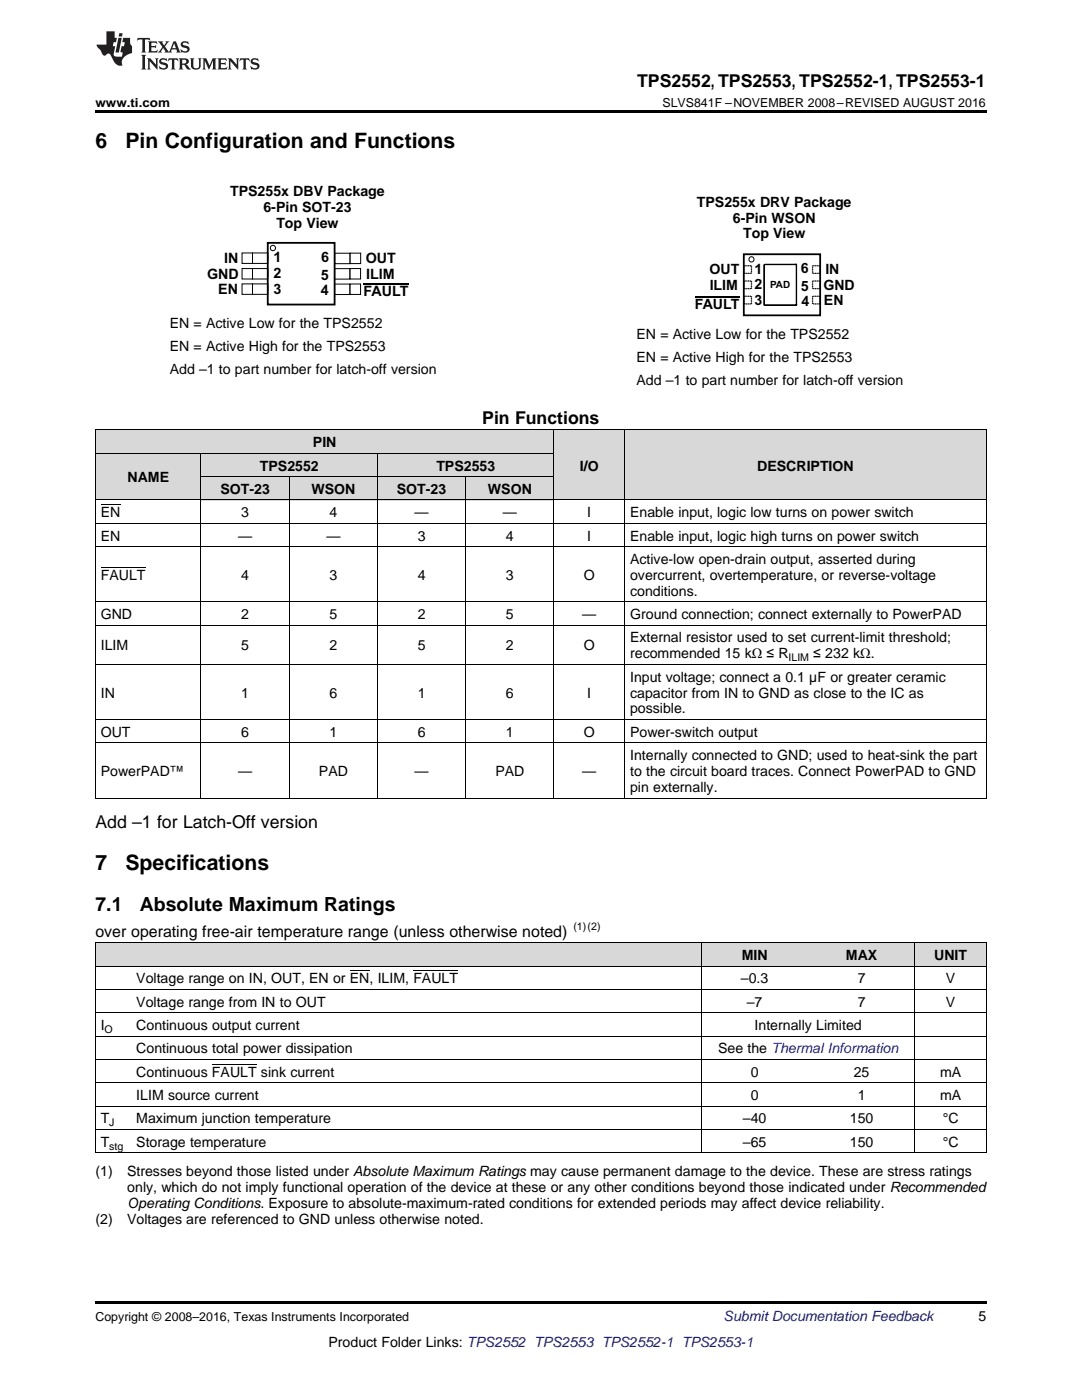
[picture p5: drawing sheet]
<svg xmlns="http://www.w3.org/2000/svg" width="216mm" height="279mm" viewBox="0 0 216 279" stroke-linecap="round" stroke-linejoin="round" font-family="sans-serif">
<g fill="#d8d8d8">
<path d="M19 188.2h7.1v4.7h-7.1z"/>
<path d="M26.1 188.2h8.9v4.7h-8.9z"/>
<path d="M35 188.2h104.9v4.7h-104.9z"/>
<path d="M139.9 188.2h21.4v4.7h-21.4z"/>
<path d="M161.3 188.2h21.3v4.7h-21.3z"/>
<path d="M182.6 188.2h14.2v4.7h-14.2z"/>
<path d="M110.6 85.9h14.1v13.9h-14.1z"/>
<path d="M124.7 85.9h72.1v13.9h-72.1z"/>
<path d="M19 90.5h21.1v9.3h-21.1z"/>
<path d="M40.1 95.2h17.6v4.6h-17.6z"/>
<path d="M57.7 95.2h17.7v4.6h-17.7z"/>
<path d="M75.4 95.2h17.6v4.6h-17.6z"/>
<path d="M93 95.2h17.6v4.6h-17.6z"/>
<path d="M40.1 90.5h17.6v4.7h-17.6z"/>
<path d="M57.7 90.5h17.7v4.7h-17.7z"/>
<path d="M75.4 90.5h17.6v4.7h-17.6z"/>
<path d="M93 90.5h17.6v4.7h-17.6z"/>
<path d="M19 85.9h21.1v4.6h-21.1z"/>
<path d="M40.1 85.9h17.6v4.6h-17.6z"/>
<path d="M57.7 85.9h17.7v4.6h-17.7z"/>
<path d="M75.4 85.9h17.6v4.6h-17.6z"/>
<path d="M93 85.9h17.6v4.6h-17.6z"/>
</g>
<path d="M19 159.3h.2zM57.6 159.3h.1zM75.2 159.3h.2zM92.9 159.3h.1zM110.5 159.3h.1zM124.6 159.3h.1zM196.7 159.3h.1zM19 259.7h177.8v.5h-177.8z" fill="#000"/>
<g fill="none" stroke="#000" stroke-width=".2">
<path d="M19 99.8h177.8M19 90.5h91.6M19 85.8h177.8M19.1 85.8v73.5M40.1 90.5v68.8M40.1 95.1h70.5M57.7 95.1v64.2M75.3 90.5v68.8M92.9 95.1v64.2M110.5 85.8v73.5M124.6 85.8v73.5M196.8 85.8v73.5"/>
<path d="M19 109.1h177.8M19 104.4h177.8M19 132.6h177.8M19 124.8h177.8M19 120.1h177.8M19 159.3h177.8M19 148.3h177.8M19 143.6h177.8M19 197.5h177.8M19 192.8h177.8M19 188.2h177.8M19.1 188.2v41.9"/>
<path d="M139.9 188.2v41.9M182.5 188.2v41.9M196.8 188.2v41.9M19 216.1h177.8M19 211.4h177.8M19 206.8h177.8M19 202.1h177.8M19 230.1h177.8M19 225.4h177.8M19 220.8h177.8"/>
</g>
<path d="M148.4 50.7h15.3v12.2h-15.3z" fill-rule="evenodd" fill="#fff"/>
<path d="M148.4 53.2v1" fill="none" stroke="#000" stroke-width=".2"/>
<path d="M138.6 59.3h8.9" fill="none" stroke="#000" stroke-width=".26"/>
<path d="M152.5 52.8h6.4v8.1h-6.4z" fill-rule="evenodd" fill="#fff"/>
<path d="M152.5 52.8v.1zM152.5 53v.1zM152.5 53.2v.1zM152.5 53.4v.2zM152.5 53.6v.2zM152.5 53.8v.2zM152.5 54v.2zM152.4 54.3l.1 .1zM152.4 54.5l.1 .1zM152.4 54.7l.1 .1zM152.4 54.9l.1 .1zM152.5 55v.2zM152.5 55.2v.2zM152.4 55.5l.1 .1zM152.5 55.7v.1zM152.5 55.9v.1zM152.5 56.1v.1zM152.5 56.3v.1zM152.5 56.5v.1zM152.5 56.7v.1zM152.5 56.9v.1zM152.4 57.1l.1 .1zM152.5 57.3v.1zM152.5 57.5v.1zM152.5 57.7v.1zM152.4 57.9l.1 .1zM152.5 58.1v.1zM152.5 58.3v.1zM152.5 58.5v.1zM152.5 58.7v.1zM152.5 58.9v.1zM152.4 59.1l.1 .1zM152.4 59.3l.1 .1zM152.4 59.5l.1 .1zM152.5 59.7v.2zM152.5 59.9v.2zM152.5 60.1v.2zM152.5 60.3v.2zM152.5 60.5v.2zM152.5 60.7v.2zM152.5 60.9h.1zM152.7 60.9h.2zM152.9 60.9h.2zM153.1 60.9h.2zM153.4 60.9h.1zM153.6 60.9h.1zM153.8 60.9h.1zM154 60.9h.1zM154.2 60.9h.1zM154.4 60.9h.1zM154.6 60.9h.1zM154.8 60.9h.1zM155 60.9h.1zM155.2 60.9h.1zM155.4 60.9h.1zM155.6 60.9h.1zM155.8 60.9h.1zM156 60.9h.1zM156.2 60.9h.1zM156.4 60.9h.1zM156.6 60.9h.1zM156.8 60.9h.1zM157 60.9h.1zM157.2 60.9h.1zM157.4 60.9h.1zM157.6 60.9h.1zM157.8 60.9h.1zM158 60.9h.1zM158.2 60.9h.1zM158.4 60.9h.1zM158.6 60.9h.1zM158.8 60.9h.1zM158.9 60.7v.1zM158.9 60.5v.1zM158.9 60.3v.1zM158.9 60.1v.1zM158.9 59.9v.1zM158.9 59.6v.2zM158.9 59.4v.2zM158.9 59.2v.2zM158.9 59v.2zM158.9 58.8v.2zM158.9 58.6v.2zM158.9 58.4v.2zM158.9 58.2v.2zM158.9 58v.2zM158.9 57.8v.2zM158.9 57.6v.2zM158.9 57.4v.1zM158.9 57.2v.1zM158.9 57v.1zM158.9 56.8v.1zM158.9 56.6v.1zM158.9 56.4v.1zM158.9 56.2v.1zM158.9 56v.1zM158.9 55.8v.1zM158.9 55.6v.1zM158.9 55.4v.1zM158.9 55.2v.1zM158.9 55v.1zM158.9 54.8v.1zM158.9 54.6v.1zM158.9 54.4v.1zM158.9 54.2v.1zM158.9 54v.1zM158.9 53.8v.1zM158.9 53.6v.1zM158.9 53.3v.2zM158.9 53.1v.2zM158.9 52.9v.2zM158.9 52.8v.1zM158.7 52.8h.1zM158.5 52.8h.1zM158.3 52.8h.1zM158.1 52.8h.1zM157.9 52.8h.1zM157.7 52.8h.1zM157.5 52.8h.1zM157.3 52.8h.1zM157.1 52.8h.1zM156.8 52.8h.2zM156.6 52.8h.2zM156.4 52.8h.2zM156.2 52.8h.2zM156 52.8h.2zM155.8 52.8h.2zM155.6 52.8h.2zM155.4 52.8h.2zM155.2 52.8h.2zM155 52.8h.2zM154.8 52.8h.2zM154.6 52.8h.1zM154.4 52.8h.1zM154.2 52.8h.1zM154 52.8h.1zM153.8 52.8h.1zM153.6 52.8h.1zM153.4 52.8h.1zM153.2 52.8h.1zM153 52.8h.1zM152.8 52.8h.1zM152.6 52.8h.1z" fill-rule="evenodd" fill="#000"/>
<g fill="none" stroke="#000" stroke-width=".2">
<path d="M152.4 54.3l.1 .1zM152.4 54.5l.1 .1zM152.4 54.7l.1 .1zM152.4 54.9l.1 .1zM152.4 55.5l.1 .1zM152.4 57.1l.1 .1zM152.4 57.9l.1 .1zM152.4 59.1l.1 .1zM152.4 59.3l.1 .1zM152.4 59.5l.1 .1zM152.5 58.7v.1zM152.5 58.9v.1z"/>
<path d="M152.5 52.8v.1zM152.5 53v.1zM152.5 53.2v.1zM152.5 53.4v.2zM152.5 53.6v.2zM152.5 53.8v.2zM152.5 54v.2zM152.5 55v.2zM152.5 55.2v.2zM152.5 55.7v.1zM152.5 55.9v.1zM152.5 56.1v.1z"/>
<path d="M152.5 56.3v.1zM152.5 56.5v.1zM152.5 56.7v.1zM152.5 56.9v.1zM152.5 57.3v.1zM152.5 57.5v.1zM152.5 57.7v.1zM152.5 58.1v.1zM152.5 58.3v.1zM152.5 58.5v.1zM152.5 59.7v.2zM152.5 59.9v.2z"/>
<path d="M152.6 52.8h.1zM152.8 52.8h.1zM153 52.8h.1zM153.2 52.8h.1zM153.4 52.8h.1zM153.6 52.8h.1zM153.8 52.8h.1zM154 52.8h.1zM154.2 52.8h.1zM154.4 52.8h.1zM154.6 52.8h.1zM154.8 52.8h.2z"/>
<path d="M155 52.8h.2zM155.2 52.8h.2zM155.4 52.8h.2zM155.6 52.8h.2zM155.8 52.8h.2zM156 52.8h.2zM156.2 52.8h.2zM156.4 52.8h.2zM156.6 52.8h.2zM156.8 52.8h.2zM157.1 52.8h.1zM157.3 52.8h.1z"/>
<path d="M157.5 52.8h.1zM157.7 52.8h.1zM157.9 52.8h.1zM158.1 52.8h.1zM158.3 52.8h.1zM158.5 52.8h.1zM158.7 52.8h.1zM158.9 52.8v.1zM158.9 59.9v.1zM158.9 59.6v.2zM158.9 59.4v.2zM158.9 59.2v.2z"/>
<path d="M158.9 59v.2zM158.9 58.8v.2zM158.9 58.6v.2zM158.9 58.4v.2zM158.9 58.2v.2zM158.9 58v.2zM158.9 57.8v.2zM158.9 57.6v.2zM158.9 57.4v.1zM158.9 57.2v.1zM158.9 57v.1zM158.9 56.8v.1z"/>
<path d="M158.9 56.6v.1zM158.9 56.4v.1zM158.9 56.2v.1zM158.9 56v.1zM158.9 55.8v.1zM158.9 55.6v.1zM158.9 55.4v.1zM158.9 55.2v.1zM158.9 55v.1zM158.9 54.8v.1zM158.9 54.6v.1zM158.9 54.4v.1z"/>
<path d="M158.9 54.2v.1zM158.9 54v.1zM158.9 53.8v.1zM158.9 53.6v.1zM158.9 53.3v.2zM158.9 53.1v.2zM158.9 52.9v.2zM152.5 60.1v.2zM152.5 60.3v.2zM152.5 60.5v.2zM152.5 60.7v.2zM152.5 60.9h.1z"/>
<path d="M152.7 60.9h.2zM152.9 60.9h.2zM153.1 60.9h.2zM153.4 60.9h.1zM153.6 60.9h.1zM153.8 60.9h.1zM154 60.9h.1zM154.2 60.9h.1zM154.4 60.9h.1zM154.6 60.9h.1zM154.8 60.9h.1zM155 60.9h.1z"/>
<path d="M155.2 60.9h.1zM155.4 60.9h.1zM155.6 60.9h.1zM155.8 60.9h.1zM156 60.9h.1zM156.2 60.9h.1zM156.4 60.9h.1zM156.6 60.9h.1zM156.8 60.9h.1zM157 60.9h.1zM157.2 60.9h.1zM157.4 60.9h.1z"/>
<path d="M157.6 60.9h.1zM157.8 60.9h.1zM158 60.9h.1zM158.2 60.9h.1zM158.4 60.9h.1zM158.6 60.9h.1zM158.8 60.9h.1zM158.9 60.7v.1zM158.9 60.5v.1zM158.9 60.3v.1zM158.9 60.1v.1z"/>
</g>
<path d="M148.4 53h1.5v1.6h-1.5z" fill-rule="evenodd" fill="#fff"/>
<g fill="none" stroke="#000" stroke-width=".2">
<path d="M148.4 53.1h.1M148.4 53.8h.1M148.4 54.1h.1M148.4 54.4h.1M148.4 53.4h.1M148.7 54.5h.1M148.7 53.1h.1M149 54.5h.1M149 53.1h.1M149.3 54.5h.1M149.4 53.1h.1M149.7 54.5h.1"/>
<path d="M149.7 53.1h.1M149.9 53.8h.1M149.9 53.5h.1M149.9 53.1h.1M149.9 54.5h.1M149.9 54.1h.1"/>
</g>
<path d="M148.4 56.1h1.5v1.5h-1.5z" fill-rule="evenodd" fill="#fff"/>
<g fill="none" stroke="#000" stroke-width=".2">
<path d="M148.4 56.5h.1M148.4 56.1h.1M148.4 56.8h.1M148.4 57.2h.1M148.4 57.5h.1M148.7 57.6h.1M148.7 56.1h.1M149 57.6h.1M149 56.1h.1M149.3 57.6h.1M149.4 56.1h.1M149.7 57.6h.1"/>
<path d="M149.7 56.1h.1M149.9 56.5h.1M149.9 56.2h.1M149.9 56.9h.1M149.9 57.5h.1M149.9 57.2h.1"/>
</g>
<path d="M148.4 59.1h1.5v1.5h-1.5z" fill-rule="evenodd" fill="#fff"/>
<g fill="none" stroke="#000" stroke-width=".2">
<path d="M148.4 59.2h.1M148.4 59.9h.1M148.4 59.5h.1M148.7 59.2h.1M149 59.2h.1M149.4 59.2h.1M149.7 59.2h.1M149.9 59.6h.1M149.9 59.9h.1M149.9 59.2h.1M148.4 60.2h.1M148.4 60.5h.1"/>
<path d="M148.7 60.6h.1M149 60.6h.1M149.3 60.6h.1M149.7 60.6h.1M149.9 60.6h.1M149.9 60.2h.1"/>
</g>
<path d="M162.1 53h1.6v1.6h-1.6z" fill-rule="evenodd" fill="#fff"/>
<g fill="none" stroke="#000" stroke-width=".2">
<path d="M162.2 54.1h.1M162.2 53.1h.1M162.2 53.4h.1M162.2 53.8h.1M162.2 54.4h.1M162.4 54.5h.1M162.4 53.1h.1M162.7 54.5h.1M162.7 53.1h.1M163.1 54.5h.1M163.1 53.1h.1M163.4 54.5h.1"/>
<path d="M163.4 53.1h.1M163.6 54.5h.1M163.6 53.5h.1M163.6 54.1h.1M163.6 53.8h.1M163.6 53.1h.1"/>
</g>
<path d="M162.1 56.1h1.6v1.5h-1.6z" fill-rule="evenodd" fill="#fff"/>
<g fill="none" stroke="#000" stroke-width=".2">
<path d="M162.2 56.1h.1M162.2 56.5h.1M162.2 56.8h.1M162.2 57.2h.1M162.2 57.5h.1M162.4 57.6h.1M162.4 56.1h.1M162.7 57.6h.1M162.7 56.1h.1M163.1 57.6h.1M163.1 56.1h.1M163.4 57.6h.1"/>
<path d="M163.4 56.1h.1M163.6 57.5h.1M163.6 56.9h.1M163.6 56.2h.1M163.6 57.2h.1M163.6 56.5h.1"/>
</g>
<path d="M162.1 59.1h1.6v1.5h-1.6z" fill-rule="evenodd" fill="#fff"/>
<g fill="none" stroke="#000" stroke-width=".2">
<path d="M162.2 59.2h.1M162.2 59.5h.1M162.2 59.9h.1M162.4 59.2h.1M162.7 59.2h.1M163.1 59.2h.1M163.4 59.2h.1M163.6 59.6h.1M163.6 59.9h.1M163.6 59.2h.1M162.2 60.5h.1M162.2 60.2h.1"/>
<path d="M162.4 60.6h.1M162.7 60.6h.1M163.1 60.6h.1M163.4 60.6h.1M163.6 60.6h.1M163.6 60.2h.1"/>
</g>
<circle cx="149.9" cy="51.7" r=".52" fill="#fff"/>
<circle cx="149.9" cy="51.7" r=".52" fill="none" stroke="#000" stroke-width=".2"/>
<path d="M148.4 50.7h15.3v12.2h-15.3z" fill="none" stroke="#000" stroke-width=".36"/>
<path d="M53.4 48.5h13.4v12.3h-13.4z" fill-rule="evenodd" fill="#fff"/>
<path d="M53.4 50.9v1" fill="none" stroke="#000" stroke-width=".2"/>
<path d="M72.5 56.8h9" fill="none" stroke="#000" stroke-width=".26"/>
<circle cx="54.5" cy="49.5" r=".52" fill="#fff"/>
<circle cx="54.5" cy="49.5" r=".52" fill="none" stroke="#000" stroke-width=".2"/>
<path d="M50.4 50.5h3v2.1h-3z" fill-rule="evenodd" fill="#fff"/>
<path d="M50.4 50.5h3v2.1h-3z" fill="none" stroke="#000" stroke-width=".2"/>
<path d="M48.3 50.5h2.1v2.1h-2.1z" fill-rule="evenodd" fill="#fff"/>
<path d="M48.3 50.5h2.1v2.1h-2.1zM53.4 54v1" fill="none" stroke="#000" stroke-width=".2"/>
<path d="M50.4 53.6h3v2.1h-3z" fill-rule="evenodd" fill="#fff"/>
<path d="M50.4 53.6h3v2.1h-3z" fill="none" stroke="#000" stroke-width=".2"/>
<path d="M48.3 53.6h2.1v2.1h-2.1z" fill-rule="evenodd" fill="#fff"/>
<path d="M48.3 53.6h2.1v2.1h-2.1zM53.4 57.1v1" fill="none" stroke="#000" stroke-width=".2"/>
<path d="M50.4 56.7h3v2h-3z" fill-rule="evenodd" fill="#fff"/>
<path d="M50.4 56.7h3v2h-3z" fill="none" stroke="#000" stroke-width=".2"/>
<path d="M48.3 56.7h2.1v2h-2.1z" fill-rule="evenodd" fill="#fff"/>
<path d="M48.3 56.7h2.1v2h-2.1z" fill="none" stroke="#000" stroke-width=".2"/>
<path d="M66.8 50.5h3v2.1h-3z" fill-rule="evenodd" fill="#fff"/>
<path d="M66.8 50.5h3v2.1h-3z" fill="none" stroke="#000" stroke-width=".2"/>
<path d="M69.9 50.5h2.1v2.1h-2.1z" fill-rule="evenodd" fill="#fff"/>
<path d="M69.9 50.5h2.1v2.1h-2.1z" fill="none" stroke="#000" stroke-width=".2"/>
<path d="M66.8 53.6h3v2.1h-3z" fill-rule="evenodd" fill="#fff"/>
<path d="M66.8 53.6h3v2.1h-3z" fill="none" stroke="#000" stroke-width=".2"/>
<path d="M69.9 53.6h2v2.1h-2z" fill-rule="evenodd" fill="#fff"/>
<path d="M69.9 53.6h2v2.1h-2z" fill="none" stroke="#000" stroke-width=".2"/>
<path d="M66.8 56.7h3v2.1h-3z" fill-rule="evenodd" fill="#fff"/>
<path d="M66.8 56.7h3v2.1h-3z" fill="none" stroke="#000" stroke-width=".2"/>
<path d="M69.9 56.7h2v2.1h-2z" fill-rule="evenodd" fill="#fff"/>
<path d="M69.9 56.7h2v2.1h-2z" fill="none" stroke="#000" stroke-width=".2"/>
<path d="M53.4 48.5h13.4v12.3h-13.4z" fill="none" stroke="#000" stroke-width=".36"/>
<path d="M19 22h177.8v.5h-177.8z" fill="#000"/>
<g fill="#231f20">
<path d="M27.5 7.6l-.1 .5 .4-.2h.6v.1v2.1l-.2 .4h1l-.3-.4v-2.1l.1-.1h.5l.5 .2-.2-.5zM29.5 8.3l.2 .3v1.5l-.2 .4h1.8l.2-.6a1.04 1.04 0 0 1-1.3 .2v-.7h.6l.3 .2v-.6l-.3 .2h-.6v-.6l.8-.1 .4 .3-.2-.5zM31.5 8.3l.9 1.1-.9 1.1h.8l-.2-.2 .5-.7 .4 .7-.2 .2h1.5l-.1-.2 .1-.4h.9l.1 .4-.2 .2h1l-.3-.3-.7-1.9h-.5l-.9 2-.8-1 .9-1h-.8l.1 .3-.3 .5-.4-.6 .2-.2zM34.7 8.6l.4 1h-.7zM36.3 8.4a.63 .63 0 0 0-.2 .7 .63 .63 0 0 0 .6 .4l.6 .2 .1 .2a.75 .75 0 0 1-.7 .4 .75 .75 0 0 1-.6-.5l.1 .7 .1-.1a1.11 1.11 0 0 0 1.5-.6 1.13 1.13 0 0 0-1.2-.8l-.1-.4a1.04 1.04 0 0 1 1.2 .2l-.2-.5-.1 .1-.5-.2zM28.2 10.9l.2 .4v2.2l-.2 .4h1l-.3-.4v-2.2l.3-.4zM29.3 11.6l.3 .4v1.5l-.3 .4h.8l-.2-.4v-1.3l1.5 1.7v-1.9l.2-.4h-.7l.2 .4v.9l-1.1-1.3zM32 11.8a.62 .62 0 0 0-.2 .7 .62 .62 0 0 0 .6 .4l.6 .1 .1 .3a.76 .76 0 0 1-.7 .3 .76 .76 0 0 1-.6-.4l.1 .7 .1-.1a1.11 1.11 0 0 0 1.5-.6 1.13 1.13 0 0 0-1.2-.8l-.1-.4a1.04 1.04 0 0 1 1.2 .2l-.2-.6-.1 .1-.5-.1zM33.7 11.6l-.2 .6a.61 .61 0 0 1 .8-.3v1.6l-.2 .4h.9l-.2-.4v-1.6a.63 .63 0 0 1 .8 .3l-.2-.6zM35.6 11.6l.3 .4v1.5l-.3 .4h1l-.2-.2v-.8l.5 .2a.76 .76 0 0 0 1.2 .7l-1-1a.58 .58 0 0 0 .6-.5 .58 .58 0 0 0-.5-.6zM36.4 11.9h.1a.45 .45 0 0 1 .5 .1 .45 .45 0 0 1 .1 .5l-.7 .2zM37.9 11.6l.2 .2a2.17 2.17 0 0 0 .3 1.9 .99 .99 0 0 0 1.6-.6v-1.1l.2-.4h-.7l.2 .2a1.92 1.92 0 0 1-.2 1.8 .6 .6 0 0 1-.9-.5v-1.1l.2-.4zM40.4 11.6l.2 .4v1.5l-.2 .4h.7l-.2-.4v-1.4l.8 1.8 .8-1.8v1.4l-.2 .4h.9l-.2-.4v-1.5l.2-.4h-.8l-.6 1.5-.6-1.5zM43.4 11.6l.2 .4v1.5l-.2 .4h1.8l.2-.6a1.04 1.04 0 0 1-1.3 .1v-.6h.5l.4 .2v-.6l-.4 .2h-.5v-.7h.8l.3 .3-.1-.6zM45.5 11.6l.2 .4v1.5l-.2 .4h.7l-.2-.4v-1.3l1.5 1.7v-1.9l.2-.4h-.7l.2 .4v.9l-1.1-1.3zM47.9 11.6l-.1 .6a.61 .61 0 0 1 .8-.3v1.6l-.3 .4h1l-.3-.4 .1-1.6a.63 .63 0 0 1 .7 .3l-.1-.6zM50.2 11.8a.62 .62 0 0 0-.2 .7 .62 .62 0 0 0 .6 .4l.6 .1 .2 .3a.76 .76 0 0 1-.8 .3 .76 .76 0 0 1-.6-.4l.1 .7 .2-.1a1.11 1.11 0 0 0 1.5-.6 1.13 1.13 0 0 0-1.3-.8l-.1-.4a1.04 1.04 0 0 1 1.2 .2l-.1-.6-.2 .1-.5-.1z"/>
<path d="M21.2 6.3v2.6h-1.9l.1 .4 .7 .9a.91 .91 0 0 0 1 .8 .56 .56 0 0 1 .5-.3 .56 .56 0 0 1 .5 .3l.4 .8a1.53 1.53 0 0 0 1.9 1.2 1.54 1.54 0 0 1 1-2.1l.9-.3v-1.4a1.52 1.52 0 0 1-.3-1.6h-1.4l-.2 .8h.5l-.2 .8h-.4l-.2 1v.2l.4 .1-.2 .8a1.93 1.93 0 0 1-1.6-.3l.3-1.8h-.5l.2-.8h.4l.2-.8h-.4v-1.3zM23.6 7.6l-.6 2.9h.7l.6-2.9zM23.8 6.6l-.1 .7h.6l.2-.7z"/>
</g>
<path d="M20.1 113.2h8.9M20.1 100.7h3.9M69.8 193.8h3.9M82.5 193.8h8.9M42.3 212.4h8.9" fill="none" stroke="#000" stroke-width=".2"/>
<g font-size="4.2">
<text x="19" y="29.6">6</text>
<text x="25" y="29.6">Pin Configuration and Functions</text>
<text x="19" y="173.7">7</text>
<text x="25" y="173.7">Specifications</text>
</g>
<g font-size="3.9">
<text x="19" y="181.8">7.1</text>
<text x="27.9" y="181.8">Absolute Maximum Ratings</text>
</g>
<g font-size="3.5">
<text x="127.1" y="17.3">TPS2552, TPS2553, TPS2552-1, TPS2553-1</text>
<text x="96.2" y="84.6">Pin Functions</text>
<text x="19" y="165.3">Add –1 for Latch-Off version</text>
</g>
<text font-size="3.2" x="19" y="186.9">over operating free-air temperature range (unless otherwise noted)</text>
<g font-size="2.9">
<text x="44.7" y="52.5">IN</text>
<text x="54.6" y="52.3">1</text>
<text x="64.1" y="52.3">6</text>
<text x="73" y="52.5">OUT</text>
<text x="41.3" y="55.6">GND</text>
<text x="43.5" y="58.7">EN</text>
<text x="54.6" y="55.4">2</text>
<text x="54.6" y="58.6">3</text>
<text x="64" y="59">4</text>
<text x="64.1" y="55.9">5</text>
<text x="72.5" y="59.1">FAULT</text>
<text x="73.1" y="55.6">ILIM</text>
</g>
<g font-size="2.8">
<text x="45.9" y="39.1">TPS255x DBV Package</text>
<text x="139.1" y="41.2">TPS255x DRV Package</text>
<text x="52.6" y="42.3">6-Pin SOT-23</text>
<text x="55.1" y="45.4">Top View</text>
<text x="146.2" y="44.4">6-Pin WSON</text>
<text x="148.3" y="47.6">Top View</text>
<text x="141.6" y="54.8">OUT</text>
<text x="141.6" y="57.8">ILIM</text>
<text x="150.5" y="54.6">1</text>
<text x="150.5" y="57.6">2</text>
<text x="159.8" y="58.1">5</text>
<text x="159.8" y="54.5">6</text>
<text x="164.3" y="57.8">GND</text>
<text x="164.7" y="54.8">IN</text>
<text x="33.9" y="65.5">EN = Active Low for the TPS2552</text>
<text x="138.6" y="61.6">FAULT</text>
<text x="150.5" y="60.8">3</text>
<text x="159.9" y="61.1">4</text>
<text x="164.4" y="60.9">EN</text>
<text x="33.9" y="70.1">EN = Active High for the TPS2553</text>
<text x="127" y="67.7">EN = Active Low for the TPS2552</text>
<text x="33.9" y="74.7">Add –1 to part number for latch-off version</text>
<text x="127" y="72.3">EN = Active High for the TPS2553</text>
<text x="127" y="76.9">Add –1 to part number for latch-off version</text>
<text x="62.4" y="89.3">PIN</text>
<text x="51.9" y="93.9">TPS2552</text>
<text x="87.1" y="93.9">TPS2553</text>
<text x="115.7" y="93.9">I/O</text>
<text x="151.1" y="93.9">DESCRIPTION</text>
<text x="25.4" y="96.2">NAME</text>
<text x="44" y="98.6">SOT-23</text>
<text x="62.2" y="98.6">WSON</text>
<text x="79.2" y="98.6">SOT-23</text>
<text x="97.4" y="98.6">WSON</text>
<text x="20.1" y="103.2">EN</text>
<text x="20.1" y="107.9">EN</text>
<text x="47.5" y="107.9">—</text>
<text x="48.2" y="103.2">3</text>
<text x="65.1" y="107.9">—</text>
<text x="65.8" y="103.2">4</text>
<text x="82.7" y="103.2">—</text>
<text x="83.4" y="107.9">3</text>
<text x="100.3" y="103.2">—</text>
<text x="101" y="107.9">4</text>
<text x="117.2" y="103.2">I</text>
<text x="117.2" y="107.9">I</text>
<text x="125.7" y="103.2">Enable input, logic low turns on power switch</text>
<text x="125.7" y="107.9">Enable input, logic high turns on power switch</text>
<text x="125.7" y="112.5">Active-low open-drain output, asserted during</text>
<text x="20.1" y="115.7">FAULT</text>
<text x="48.2" y="115.7">4</text>
<text x="65.8" y="115.7">3</text>
<text x="83.4" y="115.7">4</text>
<text x="101" y="115.7">3</text>
<text x="116.5" y="115.7">O</text>
<text x="125.7" y="115.7">overcurrent, overtemperature, or reverse-voltage</text>
<text x="125.7" y="118.9">conditions.</text>
<text x="20.1" y="123.5">GND</text>
<text x="48.2" y="123.5">2</text>
<text x="65.8" y="123.5">5</text>
<text x="83.4" y="123.5">2</text>
<text x="101" y="123.5">5</text>
<text x="116.2" y="123.5">—</text>
<text x="125.7" y="123.5">Ground connection; connect externally to PowerPAD</text>
<text x="20.1" y="129.8">ILIM</text>
<text x="48.2" y="129.8">5</text>
<text x="65.8" y="129.8">2</text>
<text x="83.4" y="129.8">5</text>
<text x="101" y="129.8">2</text>
<text x="116.5" y="129.8">O</text>
<text x="125.7" y="128.2">External resistor used to set current-limit threshold;</text>
<text x="125.7" y="131.4">recommended 15 kΩ ≤ R</text>
<text x="162.3" y="131.4">≤ 232 kΩ.</text>
<text x="125.7" y="136">Input voltage; connect a 0.1 µF or greater ceramic</text>
<text x="20.1" y="139.2">IN</text>
<text x="48.2" y="139.2">1</text>
<text x="65.8" y="139.2">6</text>
<text x="83.4" y="139.2">1</text>
<text x="101" y="139.2">6</text>
<text x="117.2" y="139.2">I</text>
<text x="125.7" y="139.2">capacitor from IN to GND as close to the IC as</text>
<text x="125.7" y="142.4">possible.</text>
<text x="20.1" y="147">OUT</text>
<text x="48.2" y="147">6</text>
<text x="65.8" y="147">1</text>
<text x="83.4" y="147">6</text>
<text x="101" y="147">1</text>
<text x="116.5" y="147">O</text>
<text x="125.7" y="147">Power-switch output</text>
<text x="20.1" y="154.9">PowerPAD™</text>
<text x="47.5" y="154.9">—</text>
<text x="63.6" y="154.9">PAD</text>
<text x="82.7" y="154.9">—</text>
<text x="98.8" y="154.9">PAD</text>
<text x="116.2" y="154.9">—</text>
<text x="125.7" y="151.7">Internally connected to GND; used to heat-sink the part</text>
<text x="125.7" y="154.9">to the circuit board traces. Connect PowerPAD to GND</text>
<text x="125.7" y="158">pin externally.</text>
<text x="148" y="191.6">MIN</text>
<text x="168.8" y="191.6">MAX</text>
<text x="186.4" y="191.6">UNIT</text>
<text x="27.2" y="196.3">Voltage range on IN, OUT, EN or EN, ILIM, FAULT</text>
<text x="147.8" y="196.3">–0.3</text>
<text x="171.2" y="196.3">7</text>
<text x="188.7" y="196.3">V</text>
<text x="27.2" y="200.9">Voltage range from IN to OUT</text>
<text x="149" y="200.9">–7</text>
<text x="171.2" y="200.9">7</text>
<text x="188.7" y="200.9">V</text>
<text x="20.1" y="205.6">I</text>
<text x="27.2" y="205.6">Continuous output current</text>
<text x="150.6" y="205.6">Internally Limited</text>
<text x="27.2" y="210.2">Continuous total power dissipation</text>
<text x="27.2" y="214.9">Continuous FAULT sink current</text>
<text x="143.3" y="210.2">See the Thermal Information</text>
<text x="149.8" y="214.9">0</text>
<text x="170.4" y="214.9">25</text>
<text x="187.6" y="214.9">mA</text>
<text x="27.2" y="219.5">ILIM source current</text>
<text x="149.8" y="219.5">0</text>
<text x="171.2" y="219.5">1</text>
<text x="187.6" y="219.5">mA</text>
<text x="20.1" y="224.2">T</text>
<text x="27.2" y="224.2">Maximum junction temperature</text>
<text x="148.2" y="224.2">–40</text>
<text x="169.6" y="224.2">150</text>
<text x="188.1" y="224.2">°C</text>
<text x="20.1" y="228.8">T</text>
<text x="27.2" y="228.8">Storage temperature</text>
<text x="148.2" y="228.8">–65</text>
<text x="169.6" y="228.8">150</text>
<text x="188.1" y="228.8">°C</text>
<text x="19" y="234.7">(1)</text>
<text x="25.4" y="234.7">Stresses beyond those listed under Absolute Maximum Ratings may cause permanent damage to the device. These are stress ratings</text>
<text x="25.4" y="237.9">only, which do not imply functional operation of the device at these or any other conditions beyond those indicated under Recommended</text>
<text x="19" y="244.2">(2)</text>
<text x="25.4" y="244.2">Voltages are referenced to GND unless otherwise noted.</text>
<text x="25.4" y="241.1">Operating Conditions. Exposure to absolute-maximum-rated conditions for extended periods may affect device reliability.</text>
<text x="195.3" y="263.6">5</text>
<text x="65.5" y="268.9">Product Folder Links: TPS2552 TPS2553 TPS2552-1 TPS2553-1</text>
</g>
<text font-size="2.8" fill="#0000c8" x="144.4" y="263.6">Submit Documentation Feedback</text>
<g font-size="2.5">
<text x="19" y="21.4">www.ti.com</text>
<text x="132.2" y="21.4">SLVS841F –NOVEMBER 2008–REVISED AUGUST 2016</text>
<text x="19" y="263.6">Copyright © 2008–2016, Texas Instruments Incorporated</text>
</g>
<g font-size="2.1">
<text x="157.3" y="131.9">ILIM</text>
<text x="114.4" y="185.7">(1)(2)</text>
<text x="20.9" y="206.1">O</text>
<text x="21.8" y="224.8">J</text>
<text x="21.8" y="229.4">stg</text>
</g>
<text font-size="2" x="153.7" y="57.4">PAD</text>
</svg>
